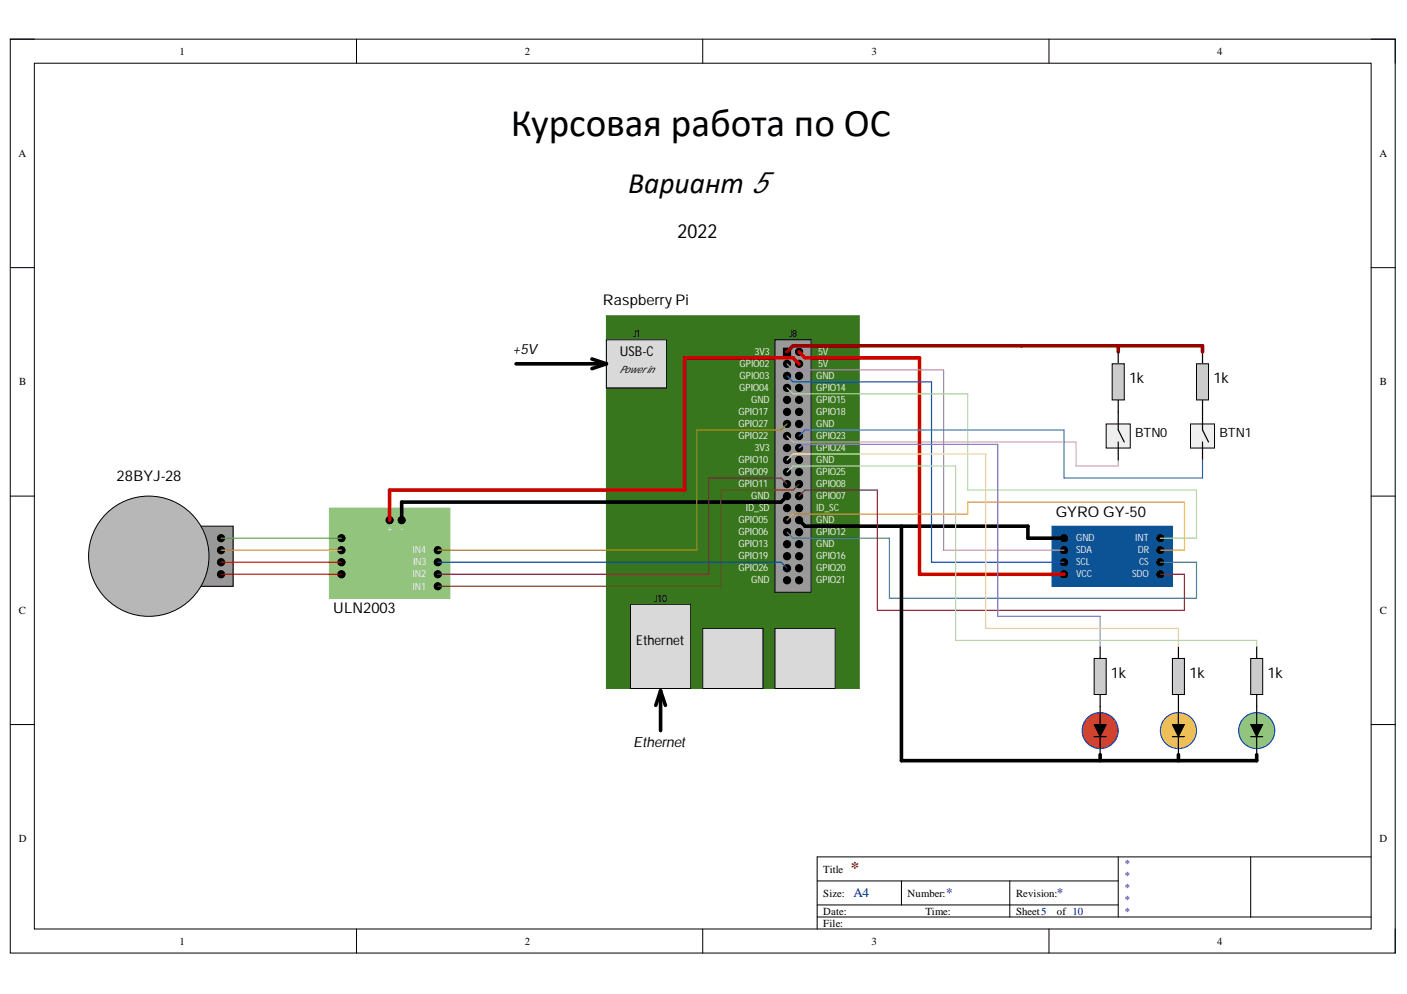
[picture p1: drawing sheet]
<svg xmlns="http://www.w3.org/2000/svg" width="297mm" height="210mm" viewBox="0 0 297 210" stroke-linecap="round" stroke-linejoin="round" font-family="sans-serif">
<path d="M2.2 8.3h292.4v193h-292.4z" fill="none" stroke="#000" stroke-width=".21"/>
<path d="M7.3 13.4h282.2v182.8h-282.2z" fill-rule="evenodd" fill="#fff"/>
<g fill="none" stroke="#000" stroke-width=".21">
<path d="M2.2 8.3h5.1M7.3 13.4h282.2v182.8h-282.2zM75.3 8.3v5M148.4 8.3v5M221.5 8.3v5.1M289.5 8.3h5.1v5.1M2.2 56.5h5.1M289.5 56.5h5.1M2.2 104.8h5.1M289.5 104.8h5.1M2.2 153h5.1M289.5 153h5.1"/>
<path d="M75.3 196.2v5.1M148.4 196.2v5.1M172.5 186h63.6M172.5 193.6h117M172.5 191.1h63.6M190.3 186v5.1M213.2 186v7.6M221.5 196.2v5.1M236.1 180.9v12.7M264 180.9v12.7M289.5 180.9h-117v15.3M294.6 196.2v5.1"/>
</g>
<path d="M41.6 111.1h7.6v12.7h-7.6z" fill-rule="evenodd" fill="#999"/>
<path d="M41.6 111.1h7.6v12.7h-7.6z" fill="none" stroke="#000" stroke-width=".21"/>
<path d="M128 66.7h53.4v78.7h-53.4z" fill-rule="evenodd" fill="#38761d"/>
<path d="M128 66.7h53.4v78.7h-53.4z" fill="none" stroke="#38761d" stroke-width=".21"/>
<path d="M163.6 71.7h7.6v53.4h-7.6z" fill-rule="evenodd" fill="#999"/>
<g fill="none" stroke="#000" stroke-width=".21">
<path d="M163.6 71.7h7.6v53.4h-7.6zM165.4 73.5h1.5v1.5h-1.5z"/>
<circle cx="166.2" cy="76.8" r=".76"/>
<circle cx="166.2" cy="79.4" r=".76"/>
<circle cx="168.7" cy="76.8" r=".76"/>
<circle cx="168.7" cy="74.3" r=".76"/>
<circle cx="168.7" cy="79.4" r=".76"/>
<circle cx="166.2" cy="84.4" r=".76"/>
<circle cx="166.2" cy="89.5" r=".76"/>
<circle cx="166.2" cy="87" r=".76"/>
<circle cx="166.2" cy="81.9" r=".76"/>
<circle cx="166.2" cy="99.7" r=".76"/>
<circle cx="166.2" cy="97.1" r=".76"/>
<circle cx="166.2" cy="94.6" r=".76"/>
<circle cx="166.2" cy="92.1" r=".76"/>
<circle cx="168.7" cy="84.4" r=".76"/>
<circle cx="168.7" cy="89.5" r=".76"/>
<circle cx="168.7" cy="87" r=".76"/>
<circle cx="168.7" cy="81.9" r=".76"/>
<circle cx="168.7" cy="99.7" r=".76"/>
<circle cx="168.7" cy="97.1" r=".76"/>
<circle cx="168.7" cy="94.6" r=".76"/>
<circle cx="168.7" cy="92.1" r=".76"/>
<circle cx="166.2" cy="117.5" r=".76"/>
<circle cx="166.2" cy="120" r=".76"/>
<circle cx="166.2" cy="112.4" r=".76"/>
<circle cx="166.2" cy="109.8" r=".76"/>
<circle cx="166.2" cy="114.9" r=".76"/>
<circle cx="166.2" cy="104.8" r=".76"/>
<circle cx="166.2" cy="107.3" r=".76"/>
<circle cx="166.2" cy="102.2" r=".76"/>
<circle cx="168.7" cy="117.5" r=".76"/>
<circle cx="168.7" cy="120" r=".76"/>
<circle cx="168.7" cy="112.4" r=".76"/>
<circle cx="168.7" cy="109.8" r=".76"/>
<circle cx="168.7" cy="114.9" r=".76"/>
<circle cx="168.7" cy="104.8" r=".76"/>
<circle cx="168.7" cy="107.3" r=".76"/>
<circle cx="168.7" cy="102.2" r=".76"/>
<circle cx="166.2" cy="122.5" r=".76"/>
<circle cx="168.7" cy="122.5" r=".76"/>
</g>
<g fill="#000">
<circle cx="166.2" cy="76.8" r=".76"/>
<circle cx="166.2" cy="79.4" r=".76"/>
<circle cx="168.7" cy="76.8" r=".76"/>
<circle cx="168.7" cy="74.3" r=".76"/>
<circle cx="168.7" cy="79.4" r=".76"/>
<circle cx="166.2" cy="84.4" r=".76"/>
<circle cx="166.2" cy="89.5" r=".76"/>
<circle cx="166.2" cy="87" r=".76"/>
<circle cx="166.2" cy="81.9" r=".76"/>
<circle cx="166.2" cy="99.7" r=".76"/>
<circle cx="166.2" cy="97.1" r=".76"/>
<circle cx="166.2" cy="94.6" r=".76"/>
<circle cx="166.2" cy="92.1" r=".76"/>
<circle cx="168.7" cy="84.4" r=".76"/>
<circle cx="168.7" cy="89.5" r=".76"/>
<circle cx="168.7" cy="87" r=".76"/>
<circle cx="168.7" cy="81.9" r=".76"/>
<circle cx="168.7" cy="99.7" r=".76"/>
<circle cx="168.7" cy="97.1" r=".76"/>
<circle cx="168.7" cy="94.6" r=".76"/>
<circle cx="168.7" cy="92.1" r=".76"/>
<circle cx="166.2" cy="117.5" r=".76"/>
<circle cx="166.2" cy="120" r=".76"/>
<circle cx="166.2" cy="112.4" r=".76"/>
<circle cx="166.2" cy="109.8" r=".76"/>
<circle cx="166.2" cy="114.9" r=".76"/>
<circle cx="166.2" cy="104.8" r=".76"/>
<circle cx="166.2" cy="107.3" r=".76"/>
<circle cx="166.2" cy="102.2" r=".76"/>
<circle cx="168.7" cy="117.5" r=".76"/>
<circle cx="168.7" cy="120" r=".76"/>
<circle cx="168.7" cy="112.4" r=".76"/>
<circle cx="168.7" cy="109.8" r=".76"/>
<circle cx="168.7" cy="114.9" r=".76"/>
<circle cx="168.7" cy="104.8" r=".76"/>
<circle cx="168.7" cy="107.3" r=".76"/>
<circle cx="168.7" cy="102.2" r=".76"/>
<circle cx="166.2" cy="122.5" r=".76"/>
<circle cx="168.7" cy="122.5" r=".76"/>
</g>
<path d="M165.4 73.5h1.5v1.5h-1.5z" fill-rule="evenodd" fill="#000"/>
<path d="M128 71.7h12.7v10.2h-12.7z" fill-rule="evenodd" fill="#d9d9d9"/>
<path d="M128 71.7h12.7v10.2h-12.7z" fill="none" stroke="#000" stroke-width=".21"/>
<path d="M133.1 127.6h12.7v17.8h-12.7z" fill-rule="evenodd" fill="#d9d9d9"/>
<path d="M133.1 127.6h12.7v17.8h-12.7z" fill="none" stroke="#000" stroke-width=".21"/>
<path d="M148.4 132.7h12.7v12.7h-12.7z" fill-rule="evenodd" fill="#d9d9d9"/>
<path d="M148.4 132.7h12.7v12.7h-12.7z" fill="none" stroke="#000" stroke-width=".21"/>
<path d="M163.6 132.7h12.7v12.7h-12.7z" fill-rule="evenodd" fill="#d9d9d9"/>
<path d="M163.6 132.7h12.7v12.7h-12.7z" fill="none" stroke="#000" stroke-width=".21"/>
<path d="M109 76.8h19M125 75.8l3 1M128 76.8l-3 1M139.5 145.9v8.4M139.5 145.9l-1.1 3M139.5 145.9l1 3" fill="none" stroke="#000" stroke-width=".76"/>
<path d="M222.1 111.1h25.4v12.7h-25.4z" fill-rule="evenodd" fill="#0b5394"/>
<path d="M222.1 111.1h25.4v12.7h-25.4z" fill="none" stroke="#0b5394" stroke-width=".21"/>
<g fill="#000">
<circle cx="224.6" cy="113.7" r=".76"/>
<circle cx="224.6" cy="118.7" r=".76"/>
<circle cx="224.6" cy="116.2" r=".77"/>
<circle cx="245" cy="113.7" r=".76"/>
<circle cx="245" cy="118.7" r=".76"/>
<circle cx="245" cy="116.2" r=".76"/>
<circle cx="224.6" cy="121.3" r=".77"/>
<circle cx="245" cy="121.3" r=".76"/>
</g>
<g fill="none" stroke="#000" stroke-width=".21">
<circle cx="224.6" cy="113.7" r=".76"/>
<circle cx="224.6" cy="118.7" r=".76"/>
<circle cx="224.6" cy="116.2" r=".77"/>
<circle cx="245" cy="113.7" r=".76"/>
<circle cx="245" cy="118.7" r=".76"/>
<circle cx="245" cy="116.2" r=".76"/>
<circle cx="224.6" cy="121.3" r=".77"/>
<circle cx="245" cy="121.3" r=".76"/>
</g>
<path d="M166.2 74.3l1.2-1.3h68.7v1.3" fill="none" stroke="#900" stroke-width=".76"/>
<path d="M166.2 92.1l1.2 1.2h59.8v5.1h8.9v-1.3" fill="none" stroke="#d5a6bd" stroke-width=".25"/>
<path d="M168.7 109.8l1.3 1.3h47v2.6h7.6" fill="none" stroke="#000" stroke-width=".76"/>
<path d="M168.7 74.3l1.3 1.3h24.1v45.7h30.5" fill="none" stroke="#c00" stroke-width=".76"/>
<path d="M166.2 79.4l1.2 1.2h29.3v38.1h27.9" fill="none" stroke="#15c" stroke-width=".25"/>
<path d="M166.2 76.8l1.2 1.3h31.8v38.1h25.4" fill="none" stroke="#c27ba0" stroke-width=".25"/>
<path d="M166.2 81.9l1.2 1.3h36.9v20.3h48.3v10.2h-7.6" fill="none" stroke="#b6d7a8" stroke-width=".25"/>
<path d="M166.2 109.8l1.2-1.2h36.9v-2.6h45.8v10.2h-5.1" fill="none" stroke="#e69138" stroke-width=".25"/>
<path d="M166.2 112.4l1.2 1.3h20.4v12.6h64.8v-7.6h-7.6" fill="none" stroke="#45818e" stroke-width=".25"/>
<path d="M168.7 104.8l1.3-1.3h15.2v25.4h64.9v-7.6h-5.1" fill="none" stroke="#741b47" stroke-width=".25"/>
<path d="M69.5 107.3h25.5v19h-25.5z" fill-rule="evenodd" fill="#93c47d"/>
<path d="M69.5 107.3h25.5v19h-25.5z" fill="none" stroke="#93c47d" stroke-width=".21"/>
<g fill="#000">
<circle cx="72.1" cy="116.2" r=".76"/>
<circle cx="72.1" cy="113.6" r=".76"/>
<circle cx="72.1" cy="118.7" r=".76"/>
<circle cx="82.3" cy="109.8" r=".76"/>
<circle cx="84.8" cy="109.8" r=".76"/>
<circle cx="92.4" cy="116.2" r=".76"/>
<circle cx="92.4" cy="118.7" r=".76"/>
<circle cx="72.1" cy="121.3" r=".76"/>
<circle cx="92.4" cy="121.3" r=".76"/>
<circle cx="92.4" cy="123.8" r=".76"/>
</g>
<g fill="none" stroke="#000" stroke-width=".21">
<circle cx="72.1" cy="116.2" r=".76"/>
<circle cx="72.1" cy="113.6" r=".76"/>
<circle cx="72.1" cy="118.7" r=".76"/>
<circle cx="82.3" cy="109.8" r=".76"/>
<circle cx="84.8" cy="109.8" r=".76"/>
<circle cx="92.4" cy="116.2" r=".76"/>
<circle cx="92.4" cy="118.7" r=".76"/>
<circle cx="72.1" cy="121.3" r=".76"/>
<circle cx="92.4" cy="121.3" r=".76"/>
<circle cx="92.4" cy="123.8" r=".76"/>
</g>
<path d="M168.7 76.8l-1.3-1.2h-22.9v27.9h-62.2v6.3" fill="none" stroke="#c00" stroke-width=".76"/>
<path d="M166.2 104.8l-1.3 1.2h-80.1v3.8" fill="none" stroke="#000" stroke-width=".76"/>
<path d="M168.7 102.2l-1.3 1.3h-15.2v20.3h-59.8" fill="none" stroke="#783f04" stroke-width=".25"/>
<path d="M166.2 102.2l-1.3-1.2h-15.3v20.3h-57.2" fill="none" stroke="#741b47" stroke-width=".25"/>
<path d="M92.4 118.7h72.5l1.3 1.3" fill="none" stroke="#0b5394" stroke-width=".25"/>
<path d="M166.2 89.5l-1.3 1.3h-17.8v25.4h-54.7" fill="none" stroke="#bf9000" stroke-width=".25"/>
<circle cx="31.4" cy="117.5" r="12.7" fill="#b7b7b7"/>
<g fill="none" stroke="#000" stroke-width=".21">
<circle cx="31.4" cy="117.5" r="12.7"/>
<circle cx="46.7" cy="116.2" r=".76"/>
<circle cx="46.7" cy="113.6" r=".76"/>
<circle cx="46.7" cy="118.7" r=".76"/>
<circle cx="46.7" cy="121.3" r=".76"/>
</g>
<g fill="#000">
<circle cx="46.7" cy="116.2" r=".76"/>
<circle cx="46.7" cy="113.6" r=".76"/>
<circle cx="46.7" cy="118.7" r=".76"/>
<circle cx="46.7" cy="121.3" r=".76"/>
</g>
<path d="M46.7 113.7h25.4" fill="none" stroke="#6aa84f" stroke-width=".25"/>
<path d="M46.7 116.2h25.4" fill="none" stroke="#e69138" stroke-width=".25"/>
<path d="M46.7 118.7h25.4" fill="none" stroke="#c00" stroke-width=".25"/>
<path d="M46.7 121.3h25.4" fill="none" stroke="#a61c00" stroke-width=".25"/>
<path d="M233.5 89.5h5.1v5.1h-5.1z" fill-rule="evenodd" fill="#efefef"/>
<path d="M233.5 89.5h5.1v5.1h-5.1z" fill="none" stroke="#000" stroke-width=".21"/>
<path d="M236.1 74.3v2.5M236.1 84.5v6.3l1.2 2.5M236.1 93.3v3.8" fill="none" stroke="#000" stroke-width=".25"/>
<path d="M234.8 76.8h2.5v7.7h-2.5z" fill-rule="evenodd" fill="#ccc"/>
<path d="M234.8 76.8h2.5v7.7h-2.5z" fill="none" stroke="#000" stroke-width=".21"/>
<path d="M251.3 89.5h5.1v5.1h-5.1z" fill-rule="evenodd" fill="#efefef"/>
<path d="M251.3 89.5h5.1v5.1h-5.1z" fill="none" stroke="#000" stroke-width=".21"/>
<path d="M253.9 74.3v2.5M253.9 84.5v6.3l1.2 2.5M253.9 93.3v3.8" fill="none" stroke="#000" stroke-width=".25"/>
<path d="M252.6 76.8h2.5v7.7h-2.5z" fill-rule="evenodd" fill="#ccc"/>
<path d="M252.6 76.8h2.5v7.7h-2.5z" fill="none" stroke="#000" stroke-width=".21"/>
<path d="M236.1 73h17.8v1.3" fill="none" stroke="#900" stroke-width=".76"/>
<path d="M168.7 92.1l1.3-1.3h54.6v10.2h29.3v-3.9" fill="none" stroke="#3c78d8" stroke-width=".25"/>
<path d="M232.3 136.5v2.5M232.3 146.7v2.5" fill="none" stroke="#000" stroke-width=".25"/>
<path d="M231 139h2.5v7.7h-2.5z" fill-rule="evenodd" fill="#ccc"/>
<path d="M231 139h2.5v7.7h-2.5z" fill="none" stroke="#000" stroke-width=".21"/>
<path d="M248.8 136.5v2.5M248.8 146.7v2.5" fill="none" stroke="#000" stroke-width=".25"/>
<path d="M247.5 139h2.6v7.7h-2.6z" fill-rule="evenodd" fill="#ccc"/>
<path d="M247.5 139h2.6v7.7h-2.6z" fill="none" stroke="#000" stroke-width=".21"/>
<path d="M265.3 136.5v2.5M265.3 146.7v2.5" fill="none" stroke="#000" stroke-width=".25"/>
<path d="M264 139h2.6v7.7h-2.6z" fill-rule="evenodd" fill="#ccc"/>
<path d="M264 139h2.6v7.7h-2.6z" fill="none" stroke="#000" stroke-width=".21"/>
<circle cx="232.3" cy="154.3" r="3.8" fill="#cc4125"/>
<circle cx="232.3" cy="154.3" r="3.8" fill="none" stroke="#00f" stroke-width=".21"/>
<path d="M231 153h2.5l-1.2 2.6z" fill="#000"/>
<path d="M231 153h2.5l-1.2 2.6z" fill="none" stroke="#000" stroke-width=".21"/>
<path d="M231 155.6h2.5M232.3 149.2v3.8M232.3 155.6v3.8" fill="none" stroke="#000" stroke-width=".25"/>
<circle cx="248.8" cy="154.3" r="3.8" fill="#f1c232"/>
<circle cx="248.8" cy="154.3" r="3.8" fill="none" stroke="#00f" stroke-width=".21"/>
<path d="M247.5 153h2.6l-1.3 2.6z" fill="#000"/>
<path d="M247.5 153h2.6l-1.3 2.6z" fill="none" stroke="#000" stroke-width=".21"/>
<path d="M247.5 155.6h2.6M248.8 149.2v3.8M248.8 155.6v3.8" fill="none" stroke="#000" stroke-width=".25"/>
<circle cx="265.3" cy="154.3" r="3.8" fill="#93c47d"/>
<circle cx="265.3" cy="154.3" r="3.8" fill="none" stroke="#00f" stroke-width=".21"/>
<path d="M264 153h2.6l-1.3 2.6z" fill="#000"/>
<path d="M264 153h2.6l-1.3 2.6z" fill="none" stroke="#000" stroke-width=".21"/>
<path d="M264 155.6h2.6M265.3 149.2v3.8M265.3 155.6v3.8" fill="none" stroke="#000" stroke-width=".25"/>
<path d="M168.7 94.6l1-.8h40.9v36.4h21.7v6.3" fill="none" stroke="#8e7cc3" stroke-width=".25"/>
<path d="M167.4 95.9l-1.2 1.2M167.4 95.9h40.7v36.8h40.7v3.8" fill="none" stroke="#ffe599" stroke-width=".25"/>
<path d="M166.2 99.7l1.2-1.3h34.3v36.8h63.6v1.3" fill="none" stroke="#b6d7a8" stroke-width=".25"/>
<path d="M190.3 111.1v49.5h75v-1.2M232.3 159.4v1.2M248.8 159.4v1.2" fill="none" stroke="#000" stroke-width=".76"/>
<text font-size="8.3" x="107.8" y="28.8">Курсовая работа по ОС</text>
<text font-size="6.3" x="132.6" y="40.8">Вариант 5</text>
<text font-size="4.1" x="143" y="50.3">2022</text>
<text font-size="3.5" fill="#800000" x="179.6" y="184.3">*</text>
<g font-size="3.1">
<text x="127.3" y="64.5">Raspberry Pi</text>
<text x="238.3" y="80.9">1k</text>
<text x="256.2" y="80.9">1k</text>
<text x="24.6" y="101.5">28BYJ-28</text>
<text x="222.9" y="109.2">GYRO GY-50</text>
<text x="70.4" y="129.4">ULN2003</text>
<text x="234.5" y="143.2">1k</text>
<text x="251.1" y="143.2">1k</text>
<text x="267.6" y="143.2">1k</text>
</g>
<g font-size="3">
<text x="108.2" y="74.8">+5V</text>
<text x="133.6" y="157.8">Ethernet</text>
</g>
<g font-size="2.9">
<text x="130.8" y="75.3">USB-C</text>
<text x="134.3" y="136.2">Ethernet</text>
</g>
<g font-size="2.8" fill="#000080">
<text x="180.2" y="189.5">A4</text>
<text x="199.8" y="189.5">*</text>
<text x="223.1" y="189.5">*</text>
</g>
<g font-size="2.7">
<text x="239.6" y="92.3">BTN0</text>
<text x="257.5" y="92.3">BTN1</text>
</g>
<g font-size="2.3">
<text x="37.9" y="11.6">1</text>
<text x="110.8" y="11.6">2</text>
<text x="184" y="11.6">3</text>
<text x="257" y="11.6">4</text>
<text x="3.9" y="33.1">A</text>
<text x="291.2" y="33.1">A</text>
<text x="4.1" y="81.4">B</text>
<text x="291.3" y="81.4">B</text>
<text x="4" y="129.6">C</text>
<text x="291.3" y="129.6">C</text>
<text x="4" y="177.8">D</text>
<text x="291.2" y="177.8">D</text>
<text x="173.8" y="184.3">Title</text>
<text x="173.8" y="189.3">Size:</text>
<text x="191.6" y="189.3">Number:</text>
<text x="214.5" y="189.3">Revision:</text>
<text x="173.8" y="193.1">Date:</text>
<text x="173.8" y="195.7">File:</text>
<text x="195.4" y="193.1">Time:</text>
<text x="214.5" y="193.1">Sheet5</text>
<text x="223.1" y="193.1">of 10</text>
<text x="37.9" y="199.5">1</text>
<text x="110.8" y="199.5">2</text>
<text x="184" y="199.5">3</text>
<text x="257" y="199.5">4</text>
</g>
<g font-size="2.3" fill="#000080">
<text x="237.3" y="183">*</text>
<text x="237.3" y="185.5">*</text>
<text x="237.3" y="188.1">*</text>
<text x="237.3" y="190.6">*</text>
<text x="237.3" y="193.1">*</text>
</g>
<g font-size="2.1">
<text x="133.6" y="71.1">J1</text>
<text x="166.6" y="71.1">J8</text>
<text x="130.8" y="78.7">Powerin</text>
<text x="138.1" y="127.1">J10</text>
</g>
<g font-size="2.1" fill="#efefef">
<text x="156.1" y="77.5">GPIO02</text>
<text x="159.3" y="74.9">3V3</text>
<text x="172.7" y="74.9">5V</text>
<text x="172.7" y="77.5">5V</text>
<text x="156.1" y="82.6">GPIO04</text>
<text x="156.1" y="80">GPIO03</text>
<text x="172.3" y="80">GND</text>
<text x="172.3" y="82.6">GPIO14</text>
<text x="155.9" y="87.7">GPIO17</text>
<text x="158.6" y="85.2">GND</text>
<text x="172.3" y="85.2">GPIO15</text>
<text x="172.3" y="87.7">GPIO18</text>
<text x="155.9" y="90.2">GPIO27</text>
<text x="155.9" y="92.8">GPIO22</text>
<text x="159.3" y="95.3">3V3</text>
<text x="172.3" y="90.2">GND</text>
<text x="172.3" y="92.8">GPIO23</text>
<text x="172.3" y="95.3">GPIO24</text>
<text x="155.9" y="100.4">GPIO09</text>
<text x="155.9" y="97.8">GPIO10</text>
<text x="172.3" y="97.8">GND</text>
<text x="172.3" y="100.4">GPIO25</text>
<text x="155.9" y="102.9">GPIO11</text>
<text x="157.5" y="108">ID_SD</text>
<text x="158.6" y="105.4">GND</text>
<text x="172.3" y="102.9">GPIO08</text>
<text x="172.3" y="105.4">GPIO07</text>
<text x="172.3" y="108">ID_SC</text>
<text x="81.8" y="112.3">+</text>
<text x="84.6" y="112.3">-</text>
<text x="155.9" y="110.5">GPIO05</text>
<text x="155.9" y="113">GPIO06</text>
<text x="172.3" y="110.5">GND</text>
<text x="172.3" y="113">GPIO12</text>
<text x="87.1" y="116.8">IN4</text>
<text x="87.2" y="119.4">IN3</text>
<text x="155.9" y="115.6">GPIO13</text>
<text x="155.9" y="118.1">GPIO19</text>
<text x="172.3" y="115.6">GND</text>
<text x="172.3" y="118.1">GPIO16</text>
<text x="227.2" y="114.3">GND</text>
<text x="227.2" y="116.8">SDA</text>
<text x="227.2" y="119.4">SCL</text>
<text x="239.6" y="114.3">INT</text>
<text x="240.2" y="116.8">DR</text>
<text x="240.5" y="119.4">CS</text>
<text x="87.1" y="121.9">IN2</text>
<text x="87.1" y="124.5">IN1</text>
<text x="155.9" y="120.6">GPIO26</text>
<text x="158.6" y="123.2">GND</text>
<text x="172.3" y="120.6">GPIO20</text>
<text x="172.3" y="123.2">GPIO21</text>
<text x="227.2" y="121.9">VCC</text>
<text x="239" y="121.9">SDO</text>
</g>
</svg>
